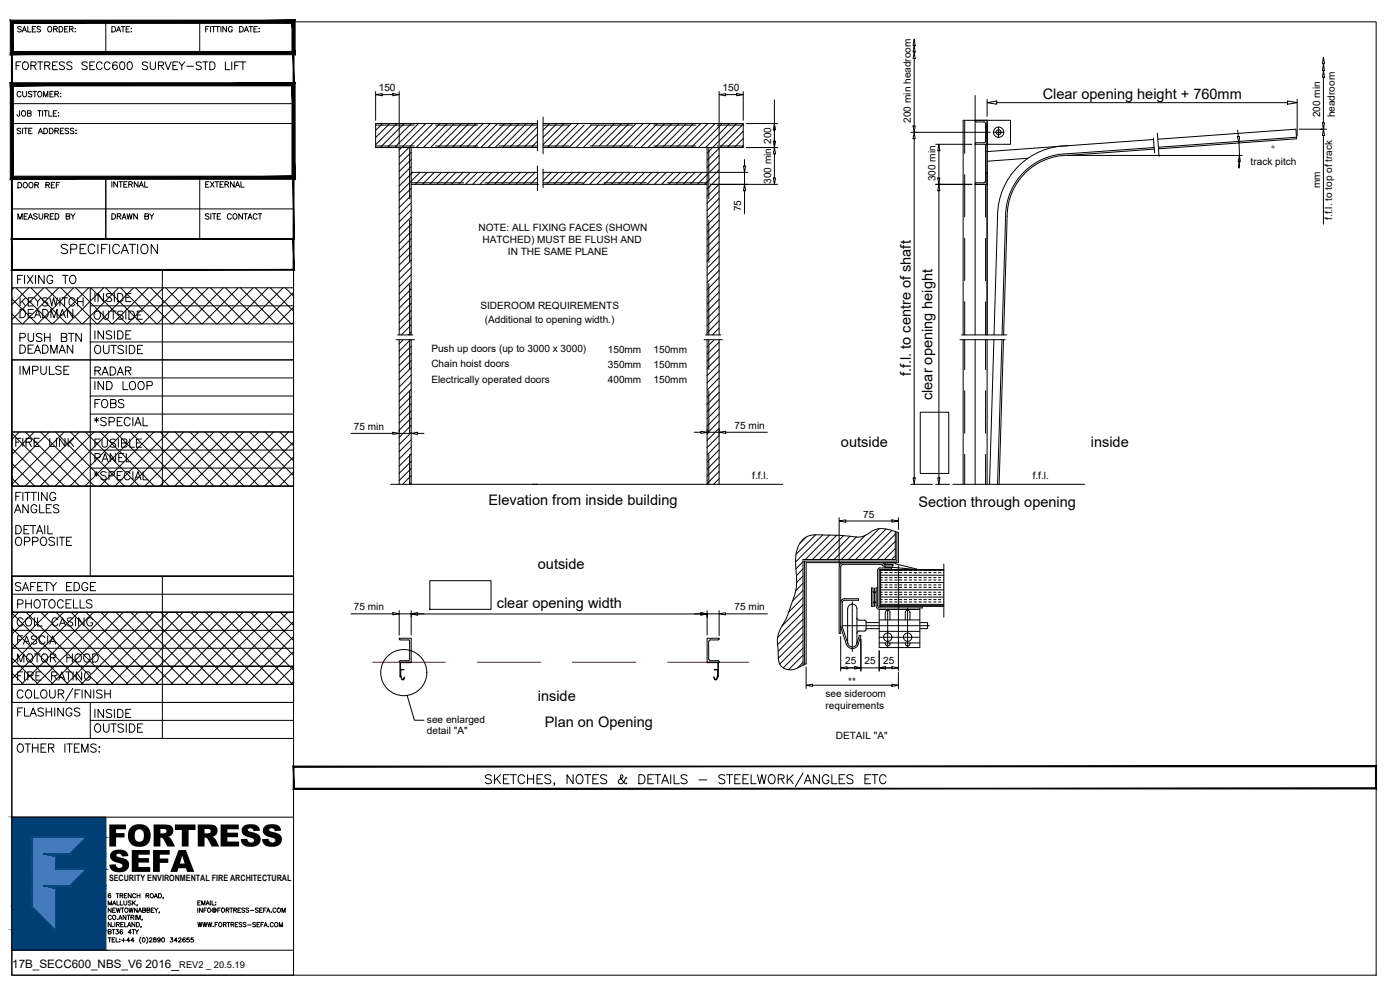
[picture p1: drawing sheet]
<svg xmlns="http://www.w3.org/2000/svg" width="420mm" height="297mm" viewBox="0 0 420 297" stroke-linecap="round" stroke-linejoin="round" font-family="sans-serif">
<!-- layer: 0 -->
<g fill="none" stroke="#000" stroke-width=".3">
<path d="M161.3 37.1h-48.6v7.2h48.6M163 37.1h60.1v7.2h-60.1M292.9 36.6h2.4M293 36.6l-.3-.5h3.5v7.2h-3.5v-.2M295.3 36.6l.5 .4v5.4M296.1 36.1h7.2v7.2h-7.2M299.6 39.7h.2M299.7 38.9v.6M299.7 39.6v.2M299.9 39.7h.6M347.3 40l.6 6.9M119.8 44.3v56.2"/>
<path d="M123.4 44.3v56.2M123.4 55.3h37.9M123.4 51.7h37.9M163 55.3h49.2M163 51.7h49.2M212.2 44.3v56.2M215.8 44.3v56.2M280.8 55.3h10.9M292.9 54.8h2.4M293 42.8l-.3 .3M295.8 52v2.3l-.5 .5M295.8 42.3l-.5 .5h-2.4"/>
<path d="M296.1 51.7h.1v3.6h-3.5l.3-.5M296.1 51.7l-.3 .3M308.5 47.5l-12.2 .9M320.6 46.6a18.3 18.3 0 0 0-18.3 18.3l-1.1 35.6M320.6 46.1a18.8 18.8 0 0 0-18.8 18.8l-1.1 35.6M320.6 43.7a21.2 21.2 0 0 0-21.2 21.2M346.2 41.4l.3 4.4M346.2 41.9l-50.1 3.6M346.4 44.3l-25.9 1.8M346.4 44.7l-25.9 1.9M347.5 41.8l41.4-3 .2 2.8-41.4 3M389.1 41.2l-41.4 3"/>
<path d="M299.4 64.8l-1.1 35.7M119.8 101.9v43.4M123.4 101.9v43.4M212.2 101.9v43.4M215.8 101.9v43.4M288.1 101.9h13.6M288.6 100.5h13.6M289.1 100.5v-64.4h7.1v64.4M289.1 101.9v43.4M296.2 101.9v43.4M298.3 101.9l-1.3 43.3M300.7 101.9l-1.3 43.4"/>
<path d="M301.2 101.9l-1.4 43.4M159.7 145.3h75.2M269.6 159.8v9h-27.7v30.4M286 145.3h39.5M253 169.3h11.6l.5 .5M253 168.9h11.9M253 168.9l-.6 .2-.5 .9-.1 20h.5v-20l.3-.5 .4-.2M261.5 176.4h.5v5.5l-.5 .1zM262 177.4l.5 .5 .4-.5M263.4 176.4h-.5v5.3l.5 .9 .7 .3M264.1 170.9h19.2M264.1 170.8l-.2 .3v10.8h19.4"/>
<path d="M264.3 170.9v11M264.3 171.1h19M264.9 168.9l.4 .3M265.3 169.2l.2 .2M265.5 169.4h2.4l-.1 .4h-2.7M265.6 170.3h3.1l6.3 .6M265.7 169.8v.5M267.5 170.9v-.5h-3.4l-.6 .4-.1 10.9 .2 .5 .5 .2h12.7v-.5M267.9 169.4v.4M268.6 168.9h-2.9v.5M268.6 168.9l.1 .1M268.7 169v.1"/>
<path d="M268.7 169l.1 .1M268.8 169.2l6.3 1.6M274.6 171.9h.1M283.3 169.2v16M120.1 199v4.1v-4.1M120.3 198.7l-.2 .2M120.3 198.8l-.1 .1M122.5 192h-2.4l-.3-.5h3.6v7.3h-3.1M122.5 198.2h-2.4l-.3 .5h3.6M122.5 192l.5 .5-.1 5.3-.4 .4M213.2 198.2h2.3l.3 .5h-3.6M213.2 192h2.3l.3-.5h-3.6v7.3h3.1"/>
<path d="M213.2 192l-.5 .5v5.2l.5 .5M215.4 198.7l.2 .2M215.4 198.8l.1 .1M215.5 199v4.1l.1-4.1M252.3 187.8l1.7 5.6M252.8 180.8v7.2l1.7 5.2M253.4 180.1h4.2v-.5l-4.5 .1-.6 .4-.2 .7M253.5 180.1l-.5 .2-.2 .5M254 193.3a1.84 1.84 0 0 0 1.8 1.3 1.84 1.84 0 0 0 1.8-1.3M254.4 182.7v10.1M254.4 182.6a1.38 1.38 0 0 1 1.4-1.3 1.38 1.38 0 0 1 1.4 1.4v10.1a1.38 1.38 0 0 1-1.4 1.3 1.38 1.38 0 0 1-1.4-1.3M257.1 193.2l.8-2.6 .5 .2-.9 2.6"/>
<path d="M257.2 185.4l.4 .6 1.9 .1 .4 .2v2.6l-.4 .4M257.9 189.3h1.6M257.9 189.3l-.5 .2-.2 .5M259.9 188.6h4M259.9 186.8h4M262 181l.5-.5 .4 .5M263.9 186h12.2M263.9 189.4h12.2M263.9 192.9h12.2M264.3 181.7h19M265.7 183.8v2.2M265.7 192.9v.3"/>
<path d="M265.7 183.8a.7 .7 0 0 1 .7-.7 .7 .7 0 0 1 .7 .7M266.4 189.3v.8M266.4 192.3v.7M267.1 192.9a.7 .7 0 0 1-.6 .9 .7 .7 0 0 1-.8-.7M267.1 183.8v2.2M271.7 192.9a.73 .73 0 0 0 .7 .9 .73 .73 0 0 0 .7-.9M271.7 183.8a.7 .7 0 0 1 .7-.7 .7 .7 0 0 1 .7 .7M271.7 183.8v2.2M273.1 183.8v2.2M276.1 182.4v11.9h-12.2v-11.4h12.2M276.1 186.8h2M278.2 186.8l.2 .2"/>
<path d="M278.4 187l-.1 1.6h-2.2M120.2 202.6l.5 1.4 .5-.1 .2-.7-.4 .6-.4-.1M120.4 201l.8-.1h-.8l-.2 .2M120.4 200.9l-.1 1.7 .3 1.1M214.4 203.7l.4 .3 .4-.3M215.2 201l-.8-.1h.8l.3 .2M215.2 200.9l.2 1.7-.5 1.2h-.3l-.4-.6 .2 .5M215.5 202.6l-.4 1.1"/>
<circle cx="299.7" cy="39.7" r="1.55"/>
<circle cx="299.7" cy="39.7" r=".74"/>
<circle cx="266.4" cy="191.2" r="1.25"/>
<circle cx="272.4" cy="191.2" r="1.25"/>
</g>
<!-- layer: black-lite -->
<g fill="none" stroke="#000" stroke-width=".3">
<path d="M274.4 15.6l.3 2h-.7zM274.4 13.7l.3 1.9h-.7zM274.4 11.7l.3 1.9h-.7zM274.4 17.6v20.2M397.2 19.3l.3 1.9h-.6zM397.2 17.2l.3 1.9h-.6zM112.7 28.4l2-.3v.6zM112.7 27.5v8.6M114.7 28.4h3.2M117.9 28.1l1.9 .3-1.9 .3zM119.8 27.5v15.8M161.3 36.1v9.1"/>
<path d="M163 35.1v11.1M215.8 28.4l2-.3v.6zM215.8 27.5v16M217.8 28.4h3.3M221.1 28.1l2 .3-2 .3zM223.1 27.5v8.6M224 37.1h9.4M232.4 37.1l.3 1.9h-.6zM232.4 30v14.3M273.4 39.7h23.8M274 37.8h.7l-.3 1.9zM274.4 39.7l.3 1.9h-.7z"/>
<path d="M296.2 30.8l2.9-.5v1zM296.2 29.8v5.1M299.1 30.8h87.3M371.4 39.1l.2 1.9M386.4 30.3l2.9 .5-2.9 .5zM389.3 29.8v11M389.9 38.8h8.2M396.9 36.9h.6l-.3 1.9zM397.2 38.8l.3 1.9h-.6zM397.2 21.3l.3 1.9h-.6zM397.2 23.2v13.7M161.3 49.8v7.4"/>
<path d="M163 50.7v5.6M213.2 55.3h20.2M213.2 51.7h11.2M223.4 51.7l-.3-1.9h.7l-.4 1.9v3.6M223.4 55.3l.4 1.9h-.7zM223.4 47.9v1.9M223.4 57.2v7M224 44.3h9.4M232.1 53.4h.6l-.3 1.9zM232.1 42.4h.6l-.3 1.9zM232.4 44.3l.3 1.9h-.6zM232.4 46.2v7.2"/>
<path d="M274.4 41.6v101.8M280.8 55.3h10.9M280.8 43.3h10.9M281.4 53.4h.7l-.3 1.9zM281.8 55.3l.3 1.9h-.7zM281.8 43.3l.3 1.9h-.7zM281.8 45.2v8.2M281.8 57.2v86.2M320.5 46.6h52.3M371.3 41h.7l-.1 1.9zM371.9 42.9l.1 3.7-.4 1.9h.6l-.2-1.9-.2 3.8 .1-1.9M397.2 40.7v26.6"/>
<path d="M118.9 101.9h5.5M119.3 100.5h4.6M211.3 101.9h5.5M211.8 100.5h4.5M105.3 130h12.6M117.9 129.7l1.9 .3-1.9 .3zM119.8 130h3.6l1.9 .3v-.6l-1.9 .3M119.8 129.1v.4M125.3 130h2M208.4 129.7h1.9M212.2 129.7l-1.9 .3v-.6l1.9 .3h3.6M212.2 128.8v1.5"/>
<path d="M215.8 129.7l2-.3v.6zM215.8 128.8v1.5M217.8 129.7h12.5M117.3 145.3h44M251.8 156.3l2-.3v.7zM251.8 155.3v14.1M253.8 156.3h13.9M263.9 158.6l-9.3 9.3M265.9 158.7l-9.1 9.2M267.6 159.2l-8.6 8.7M267.7 156l1.9 .3-1.9 .4zM268.7 159.5v8.4h-27.7v31.7"/>
<path d="M269.2 159.8v8.5h-27.7v31.1M269.6 159.8l-3.6-1.1-2.1-.1-1.6 .4-2.9 1.8-1.4 .3-6.2-.5-7.5-.1-1.3 .2-1.1 .4-1.7 1.6-.8 1.5-.6 2.5v2.2l.3 5.8-.3 2.7-2.6 7.7-2.5 4.7-.4 1.6v1.7l.5 5.6 .3 .7 .7 .8 1.1 .6 1.6 .2 1.7-.5 2.7-1.3M269.6 155.3v3.5M273.4 145.3h6.4M274 143.4h.7l-.3 1.9zM280.8 145.3h4.2M281.4 143.4h.7l-.3 1.9zM241 168.5l-2.1 2.2M241 170.7l-2 2M241 172.8l-1.9 2M241 175l-2.2 2.2M241 177.2l-3.2 3.1"/>
<path d="M241 179.3l-4.3 4.3M241.9 161.1l-1.8 1.9M244.8 160.5l-5.9 5.8M246.9 160.5l-8.1 8.1M249 160.6l-7.3 7.3M251.1 160.6l-7.3 7.3M253.2 160.7l-7.2 7.2M255.1 160.9l-6.9 7M257 161.1l-6.7 6.8M259.7 160.6l-7.2 7.3M264.3 172.6h19M264.3 174.8h19"/>
<path d="M264.3 177h19M264.3 179.1h19M264.3 171.8h.5M264.3 174h.5M264.3 176.2h.5M264.3 178.4h.5M264.3 171.1h.5M264.3 173.3h.5M264.3 175.5h.5M264.3 177.7h.5M264.3 179.9h.5M265.6 171.8h.7"/>
<path d="M265.6 174h.7M265.6 176.2h.7M265.6 178.4h.7M265.6 171.1h.7M265.6 173.3h.7M265.6 175.5h.7M265.6 177.7h.7M265.6 179.9h.7M267 171.8h.8M267 174h.8M267 176.2h.8M267 178.4h.8"/>
<path d="M267 171.1h.8M267 173.3h.8M267 175.5h.8M267 177.7h.8M267 179.9h.8M268.5 171.8h.7M268.5 174h.7M268.5 176.2h.7M268.5 178.4h.7M268.5 171.1h.7M268.5 173.3h.7M268.5 175.5h.7"/>
<path d="M268.5 177.7h.7M268.5 179.9h.7M268.7 160.3l-7.6 7.6M268.7 162.4l-5.4 5.5M268.7 164.6l-3.3 3.3M268.7 166.7l-1.2 1.2M269.6 169.7v31.6M269.9 171.8h.8M269.9 174h.8M269.9 176.2h.8M269.9 178.4h.8M269.9 171.1h.8"/>
<path d="M269.9 173.3h.8M269.9 175.5h.8M269.9 177.7h.8M269.9 179.9h.8M271.4 171.8h.7M271.4 174h.7M271.4 176.2h.7M271.4 178.4h.7M271.4 171.1h.7M271.4 173.3h.7M271.4 175.5h.7M271.4 177.7h.7"/>
<path d="M271.4 179.9h.7M272.9 171.8h.7M272.9 174h.7M272.9 176.2h.7M272.9 178.4h.7M272.9 171.1h.7M272.9 173.3h.7M272.9 175.5h.7M272.9 177.7h.7M272.9 179.9h.7M274.3 171.8h.7M274.3 174h.7"/>
<path d="M274.3 176.2h.7M274.3 178.4h.7M274.3 171.1h.7M274.3 173.3h.7M274.3 175.5h.7M274.3 177.7h.7M274.3 179.9h.7M275.8 171.8h.7M275.8 174h.7M275.8 176.2h.7M275.8 178.4h.7M275.8 171.1h.7"/>
<path d="M275.8 173.3h.7M275.8 175.5h.7M275.8 177.7h.7M275.8 179.9h.7M277.2 171.8h.8M277.2 174h.8M277.2 176.2h.8M277.2 178.4h.8M277.2 171.1h.8M277.2 173.3h.8M277.2 175.5h.8M277.2 177.7h.8"/>
<path d="M277.2 179.9h.8M278.7 171.8h.7M278.7 174h.7M278.7 176.2h.7M278.7 178.4h.7M278.7 171.1h.7M278.7 173.3h.7M278.7 175.5h.7M278.7 177.7h.7M278.7 179.9h.7M280.2 171.8h.7M280.2 174h.7"/>
<path d="M280.2 176.2h.7M280.2 178.4h.7M280.2 171.1h.7M280.2 173.3h.7M280.2 175.5h.7M280.2 177.7h.7M280.2 179.9h.7M281.6 171.8h.8M281.6 174h.8M281.6 176.2h.8M281.6 178.4h.8M281.6 171.1h.8"/>
<path d="M281.6 173.3h.8M281.6 175.5h.8M281.6 177.7h.8M281.6 179.9h.8M283.1 171.8h.2M283.1 174h.2M283.1 176.2h.2M283.1 178.4h.2M283.1 171.1h.2M283.1 173.3h.2M283.1 175.5h.2M283.1 177.7h.2"/>
<path d="M283.1 179.9h.2M105.3 184.2h12.6M117.9 183.8l1.9 .4-1.9 .3zM119.8 184.2h3.6l1.9 .3v-.7l-1.9 .4M119.8 183.2v7.3M123.4 184.2l1.9-.3v.7zM123.4 183.2v7.3M125.3 184.2h85M210.3 183.9l1.9 .3-1.9 .4zM212.2 184.2l-1.9 .3v-.7l1.9 .4h3.6M212.2 183.2v7.3M215.8 184.2l1.9-.4v.7z"/>
<path d="M215.8 183.2v7.5M217.7 184.2h12.6M241 181.5l-6.3 6.3M241 183.6l-7.6 7.6M241 185.8l-7.7 7.6M241 187.9l-7.4 7.5M241 190.1l-7.4 7.4M241 192.3l-7 6.9M241 194.4l-5.9 6M241 196.6l-4.4 4.3M241 198.7l-1.7 1.7M252.3 191v10.3"/>
<path d="M258.4 191.7v9.6M263.9 195.3v6M264.3 181.3h19M264.3 180.6h.5M265.6 180.6h.7M267 180.6h.8M268.5 180.6h.7M269.9 180.6h.8M271.4 180.6h.7M272.9 180.6h.7M274.3 180.6h.7M275.8 180.6h.7"/>
<path d="M277.2 180.6h.8M278.7 180.6h.7M280.2 180.6h.7M281.6 180.6h.8M283.1 180.6h.2M122.2 208.6l2.2 7.5h2.9M241.9 205.6l1.9-.3v.6zM241.9 200.1v6.5M243.8 205.6h23.9M252.3 200.4l2-.3v.6zM254.3 200.4h2.2M256.5 200.1l1.9 .3-1.9 .3z"/>
<path d="M258.4 200.4l-1.9 .3v-.6l1.9 .3h5.5M263.9 200.4l1.9-.3v.6zM265.8 200.4h1.9M267.7 200.1l1.9 .3-1.9 .3zM267.7 205.3l1.9 .3-1.9 .3zM269.6 201.7v4.9"/>
<circle cx="121.2" cy="201.8" r="6.9"/>
</g>
<!-- layer: Hidden -->
<g fill="none" stroke="#000" stroke-width=".3">
<path d="M112.7 37.5h11.6M130.7 37.5h12.7M149.7 37.5h11.6M163 37.5h7.8M177.1 37.5h12.7M196.2 37.5h12.7M215.2 37.5h7.9M289.5 36.1v9.9M112.7 43.8h11.6M122.9 44.3v15.4M123.4 54.8h15.8M130.7 43.8h12.7"/>
<path d="M145.5 54.8h15.8M149.7 43.8h11.6M163 43.8h7.8M163 54.8h11.9M177.1 43.8h12.7M181.3 54.8h12.7M196.2 43.8h12.7M200.3 54.8h11.9M212.7 44.3v15.4M215.2 43.8h7.9M289.5 52.4v12.7M295.8 43.3v8.7"/>
<path d="M295.8 55.3v9.9M122.9 66v12.7M212.7 66v12.7M289.5 71.4v12.7M295.8 71.5v12.7M122.9 85.1v15.4M212.7 85.1v15.4M289.5 90.5v10M295.8 90.6v9.9M122.9 101.9v9M122.9 117.2v12.8M212.7 101.9v9"/>
<path d="M212.7 117.2v12.8M289.5 101.9v9M289.5 117.2v12.8M295.8 101.9v9M295.8 117.2v12.8M122.9 136.3v9M212.7 136.3v9M289.5 136.3v9M295.8 136.3v9"/>
</g>
<path d="M111.8 198.7h8M121.8 198.7h11.9M143.2 198.7h19.1M171.8 198.7h19M200.4 198.7h11.8M215.8 198.7h8.9" fill="none" stroke="#f00" stroke-width=".3"/>
<!-- layer: drg frame -->
<g fill="none" stroke="#000" stroke-width=".3">
<path d="M114.8 37.1l-2.1 2M117 37.1l-4.3 4.2M119.1 37.1l-6.4 6.3M121.3 37.1l-7.2 7.2M123.4 37.1l-7.2 7.2M125.6 37.1l-7.2 7.2M127.8 37.1l-8 7.9M129.9 37.1l-10.1 10M132.1 37.1l-7.2 7.2M134.2 37.1l-7.2 7.2M136.4 37.1l-7.2 7.2M138.6 37.1l-7.2 7.2"/>
<path d="M140.7 37.1l-7.2 7.2M142.9 37.1l-7.3 7.2M145 37.1l-7.2 7.2M147.2 37.1l-7.2 7.2M149.4 37.1l-7.3 7.2M151.5 37.1l-7.2 7.2M153.6 37.1l-7.2 7.2M155.8 37.1l-7.2 7.2M157.9 37.1l-7.2 7.2M160.1 37.1l-7.2 7.2M161.3 38l-6.2 6.3M165 37.1l-2 2"/>
<path d="M167.1 37.1l-4.1 4.1M169.3 37.1l-6.3 6.3M171.4 37.1l-7.1 7.2M173.6 37.1l-7.2 7.2M175.3 37.5l-6.7 6.8M177.5 37.5l-6.8 6.8M179.6 37.5l-6.7 6.8M181.8 37.5l-6.8 6.8M184.4 37.1l-6.7 6.7M186.6 37.1l-6.8 6.7M188.7 37.1l-6.7 6.7M190.9 37.1l-7.2 7.2"/>
<path d="M193 37.1l-7.2 7.2M195.2 37.1l-7.2 7.2M197.4 37.1l-7.2 7.2M199.5 37.1l-7.2 7.2M201.7 37.1l-7.3 7.2M203.8 37.1l-7.2 7.2M206 37.1l-7.2 7.2M208.2 37.1l-7.3 7.2M210.3 37.1l-7.2 7.2M212.5 37.1l-7.3 7.2M214.6 37.1l-7.2 7.2M216.7 37.1l-7.2 7.2"/>
<path d="M218.9 37.1l-7.2 7.2M221.1 37.1l-8.9 8.8M223.1 37.2l-7.1 7.1M223.1 39.4l-4.9 4.9M123.4 45.7l-3.6 3.6M123.4 47.9l-3.6 3.6M123.4 50l-3.6 3.6M123.4 56.5l-3.6 3.6M123.4 58.7l-3.6 3.6M123.9 51.7l-4.1 4.1M126.1 51.7l-6.3 6.2M128.2 51.7l-3.6 3.6"/>
<path d="M130.3 51.7l-3.6 3.6M132.5 51.7l-3.6 3.6M134.7 51.7l-3.6 3.6M136.8 51.7l-3.6 3.6M139 51.7l-3.6 3.6M141.1 51.7l-3.6 3.6M143.3 51.7l-3.6 3.6M145.5 51.7l-3.6 3.6M147.6 51.7l-3.6 3.6M149.8 51.7l-3.6 3.6M151.9 51.7l-3.6 3.6M154.1 51.7l-3.6 3.6"/>
<path d="M156.3 51.7l-3.6 3.6M158.4 51.7l-3.6 3.6M160.6 51.7l-3.6 3.6M161.3 53.2l-2.2 2.1M161.3 55.3h.1M161.3 40.2l-4.1 4.1M161.3 42.4l-1.9 1.9M163.3 51.7l-.3 .3M165.4 51.7l-2.4 2.5M167.6 51.7l-3.6 3.6M169.8 51.7l-3.6 3.6M171.9 51.7l-3.6 3.6"/>
<path d="M174.1 51.7l-3.6 3.6M176.2 51.7l-3.6 3.6M178.4 51.7l-3.6 3.6M180.6 51.7l-3.6 3.6M182.7 51.7l-3.6 3.6M184.9 51.7l-3.7 3.6M187 51.7l-3.6 3.6M189.2 51.7l-3.7 3.6M191.3 51.7l-3.6 3.6M193.5 51.7l-3.6 3.6M195.6 51.7l-3.6 3.6M197.8 51.7l-3.6 3.6"/>
<path d="M199.9 51.7l-3.6 3.6M202.1 51.7l-3.6 3.6M204.3 51.7l-3.6 3.6M206.4 51.7l-3.6 3.6M208.6 51.7l-3.6 3.6M210.7 51.7l-3.6 3.6M215.8 48.8l-6.5 6.5M215.8 51l-4.3 4.3M215.8 44.5l-3.6 3.6M215.8 46.6l-3.6 3.6M215.8 53.1l-3.6 3.6M215.8 55.3l-3.6 3.6"/>
<path d="M215.8 57.4l-3.6 3.6M215.8 59.5l-3.6 3.7M223.1 43.7l-.6 .6M223.1 41.6l-2.8 2.7M123.4 60.8l-3.6 3.6M123.4 63l-3.6 3.6M123.4 65.1l-3.6 3.6M123.4 67.3l-3.6 3.6M123.4 69.5l-3.6 3.6M123.4 71.6l-3.6 3.6M123.4 73.8l-3.6 3.6M123.4 75.9l-3.6 3.6"/>
<path d="M123.4 78.1l-3.6 3.6M215.8 61.7l-3.6 3.6M215.8 63.9l-3.6 3.6M215.8 66l-3.6 3.6M215.8 68.2l-3.6 3.6M215.8 70.3l-3.6 3.6M215.8 72.5l-3.6 3.6M215.8 74.7l-3.6 3.6M215.8 76.8l-3.6 3.6M215.8 79l-3.6 3.6M123.4 80.2l-3.6 3.6M123.4 82.4l-3.6 3.6"/>
<path d="M123.4 84.5l-3.6 3.7M123.4 86.7l-3.6 3.6M123.4 88.8l-3.6 3.6M123.4 91l-3.6 3.6M123.4 93.2l-3.6 3.6M123.4 95.3l-3.6 3.6M123.4 97.5l-3 3M123.4 99.6l-.8 .9M215.8 81.1l-3.6 3.6M215.8 83.3l-3.6 3.6M215.8 85.5l-3.6 3.6M215.8 87.6l-3.6 3.6"/>
<path d="M215.8 89.8l-3.6 3.6M215.8 91.9l-3.6 3.6M215.8 94.1l-3.6 3.6M215.8 96.3l-3.6 3.6M215.8 98.4l-2 2.1M121 101.9l-1.2 1.3M123.2 101.9l-3.4 3.4M123.4 103.9l-3.6 3.6M123.4 106l-3.6 3.6M123.4 108.2l-3.6 3.6M123.4 110.3l-3.6 3.6M123.4 112.5l-3.6 3.6"/>
<path d="M123.4 114.7l-3.6 3.6M123.4 116.8l-3.6 3.6M123.4 119l-3.6 3.6M214.4 101.9l-2.2 2.2M215.8 102.6l-3.6 3.6M215.8 104.8l-3.6 3.6M215.8 107l-3.6 3.6M215.8 109.1l-3.6 3.6M215.8 111.3l-3.6 3.6M215.8 113.4l-3.6 3.6M215.8 115.6l-3.6 3.6M215.8 117.7l-3.6 3.7"/>
<path d="M215.8 119.9l-3.6 3.6M123.4 121.1l-3.6 3.6M123.4 123.3l-3.6 3.6M123.4 125.5l-3.6 3.6M123.4 127.6l-3.6 3.6M123.4 129.8l-3.6 3.6M123.4 131.9l-3.6 3.6M123.4 134.1l-3.6 3.6M123.4 136.3l-3.6 3.6M123.4 138.4l-3.6 3.6M215.8 122l-3.6 3.6M215.8 124.2l-3.6 3.6"/>
<path d="M215.8 126.4l-3.6 3.5M215.8 128.5l-3.6 3.6M215.8 130.7l-3.6 3.6M215.8 132.8l-3.6 3.6M215.8 135l-3.6 3.6M215.8 137.1l-3.6 3.6M215.8 139.3l-3.6 3.6M123.4 140.5l-3.6 3.7M123.4 142.7l-2.6 2.6M123.4 144.9l-.4 .4M215.8 141.5l-3.6 3.6M215.8 143.6l-1.6 1.7"/>
</g>
<!-- layer: CENTER -->
<path d="M292.7 28.6v71.9M298.1 39.7h3.1M299.7 38.2v3.1M292.7 101.9v43.4M262.5 176.5v5.5M253 187.7h26M255.8 180.5v14.9M263.9 191.2h12.2M266.4 182.9v11.4M272.4 182.4v11.9" fill="none" stroke="#000" stroke-width=".3"/>
<!-- layer: FRAME -->
<path d="M276.2 123.7h8.5v18.4h-8.5zM129 174.2h18.4v8.6h-18.4z" fill="none" stroke="#000" stroke-width=".3"/>
<!-- layer: Titleblock -->
<g fill="#000" stroke="#000" stroke-width=".3">
<path d="M3.1 6l.9 1 84.6-1zM4 7l84.6-1-1 1zM88.6 6l-1 1 1 9.4zM87.6 7l1 9.4-1-1zM3.1 16.4h85.5l-1-1zM4 15.4h83.6l-84.5 1zM3.1 6v10.4l.9-1zM3.1 6l.9 1v8.4z"/>
<path d="M3.4 15.8l.3 .2 84.5-.2zM3.7 16l84.5-.2-.2 .2zM88 16l.2 9.4v-9.6zM88 16l.2 9.4-.2-.2zM3.4 25.4h84.8l-.2-.2zM3.4 25.4l.3-.2h84.3zM3.4 15.8v9.6l.3-.2zM3.4 15.8l.3 .2v9.2z"/>
<path d="M3.1 24.8l.9 1 84.6-1zM4 25.8l84.6-1-1 1zM88.6 24.8l-1 1 1 28zM87.6 25.8l1 28-1-.9zM3.1 53.8h85.5l-1-.9zM4 52.9h83.6l-84.5 .9zM3.1 24.8v29l.9-.9zM3.1 24.8l.9 1v27.1z"/>
<path d="M3.4 53.2l.3 .2 84.5-.2zM3.7 53.4l84.5-.2-.2 .2zM88 53.4l.2 18.4v-18.6zM88 53.4l.2 18.4-.2-.2zM3.4 71.8h84.8l-.2-.2zM3.7 71.6h84.3l-84.6 .2zM3.4 53.2v18.6l.3-.2zM3.4 53.2l.3 .2v18.2z"/>
<path d="M3.4 71.6l.3 .2 84.5-.2zM3.7 71.8l84.5-.2-.2 .2zM88.2 71.6l-.2 .2 .2 9.3zM88 71.8l.2 9.3-.2-.3zM3.4 81.1h84.8l-.2-.3zM3.4 81.1l.3-.3h84.3zM3.4 71.6v9.5l.3-.3zM3.4 71.6l.3 .2v9z"/>
<path d="M88 229.9l.2 .2 324.9-.2zM88.2 230.1l324.9-.2-.2 .2zM413.1 229.9l-.2 .2 .2 6.6zM412.9 230.1l.2 6.6-.2-.2zM88 236.7h325.1l-.2-.2zM88 236.7l.2-.2h324.7zM88 229.9v6.8l.2-.2zM88 229.9l.2 .2v6.4z"/>
</g>
<g fill="none" stroke="#000" stroke-width=".3">
<path d="M3.6 6.5h409.4v286.1h-409.4zM3.6 15.9h70.4M6.4 8.2l-.4-.3-.7 .3 .2 .4 .9 .5-.4 .5-.7-.3M6.7 9.6l.6-1.7 .7 1.7M6.9 9h.8M8.3 7.9v1.7h1M9.7 8.7h.6M10.7 7.9h-1v1.7h1M12.2 8.2l-.4-.3-.7 .3 .2 .4 .9 .5-.4 .5-.7-.3M14.4 8.2a.67 .67 0 0 1 .9-.1 .67 .67 0 0 1 .2 .9 .62 .62 0 0 1-.6 .6 .62 .62 0 0 1-.6-.6zM16.1 8.7h.9l.2-.5-.4-.3h-.7v1.7M16.6 8.7l.6 .9"/>
<path d="M17.7 7.9h.6a.88 .88 0 0 1 .6 .9 .88 .88 0 0 1-.6 .8h-.6zM19.4 8.7h.6M20.4 7.9h-1v1.7h1M20.9 8.7h.9l.2-.5-.4-.3h-.7v1.7M21.4 8.7l.6 .9M22.6 8.5v.2zM22.6 9.4v.2zM31.7 6.5v9.4M33.6 7.9h.5a.88 .88 0 0 1 .6 .9 .88 .88 0 0 1-.6 .8h-.5zM35 9.6l.6-1.7 .6 1.7M35.2 9h.8M36.4 7.9h1.1"/>
<path d="M36.9 7.9v1.7M37.8 8.7h.7M38.9 7.9h-1.1v1.7h1.1M39.4 8.5v.2zM39.4 9.4v.2zM59.9 6.5v9.4M61.7 8.7h.7M62.7 7.9h-1v1.7M63.2 7.9v1.7M63.5 7.9h1.1M64.1 7.9v1.7M64.8 7.9h1.1"/>
<path d="M65.3 7.9v1.7M66.3 7.9v1.7M68 7.9v1.7l-1.1-1.7v1.7M69.7 8.3a.61 .61 0 0 0-.7-.4 .61 .61 0 0 0-.5 .7 .67 .67 0 0 0 .3 .9 .67 .67 0 0 0 .9-.3v-.2h-.4M71.9 7.9h.6a.88 .88 0 0 1 .5 .9 .88 .88 0 0 1-.5 .8h-.6zM73.3 9.6l.7-1.7 .6 1.7M73.6 9h.7M74.7 7.9h1.1M75.3 7.9v1.7M76.2 8.7h.6M77.2 7.9h-1v1.7h1M77.8 8.5v.2z"/>
<path d="M77.8 9.4v.2zM88.1 6.5v286.1h-84.5v-211.6h84.5M3.6 25.3h84.5M3.6 31.1h84.5M3.6 37.1h84.5M5.9 33.2l-.1 1.6h-.5l-.2-.5M6.2 38.7l-.4-.2-.7 .2 .2 .4 .8 .4 .1 .4-.4 .2-.7-.2M6.3 27.8a.61 .61 0 0 0-.7-.4 .61 .61 0 0 0-.5 .7 .67 .67 0 0 0 .3 .9 .67 .67 0 0 0 .9-.3M6.6 33.5a.71 .71 0 0 1 .9 .1 .71 .71 0 0 1 0 .9 .71 .71 0 0 1-.9 .1l-.2-.4zM6.8 38.5v1.6M6.8 27.4v1.2l.5 .5 .6-.3v-1.4M7.2 38.5h1.1"/>
<path d="M7.7 38.5v1.6M8.3 34l.9-.1 .2-.4-.5-.3h-.6v1.7l1-.2 .1-.4-.5-.3M8.6 39.3h.7M9.6 27.7l-.4-.3-.7 .3 .1 .4 .8 .2v.7l-.5 .1-.4-.3M9.7 38.5h-1.1v1.6h1.1M9.9 27.4h1.1M10.5 27.4v1.7M11.3 33.2h1.1M11.6 27.5a.76 .76 0 0 1 1 .7 .76 .76 0 0 1-1 .8l-.3-.6zM11.8 39.6h.7M11.9 33.2v1.7M12.8 33.2v1.7"/>
<path d="M13.1 29.1v-1.7l.6 1.7 .7-1.7v1.7M13.2 38.5h.5a.88 .88 0 0 1 .6 .8 .88 .88 0 0 1-.6 .8h-.5zM13.2 33.2h1.1M13.7 33.2v1.7M14.6 33.2v1.7h1M14.8 38.5h.6a.88 .88 0 0 1 .5 .8 .88 .88 0 0 1-.5 .8h-.6zM15 28.2h.6M16 27.4h-1v1.7h1M16 34h.6M16.5 28.2l.9-.1 .1-.5-1-.2v1.7M16.5 39.3l.9-.1 .2-.4-.4-.3h-.7v1.6M17 33.2h-1v1.7h1"/>
<path d="M17 28.2l.6 .9M17 39.3l.6 .8M17.5 33.9h.2zM17.5 34.8h.2zM18.2 28h.1M18.2 28.9h.1M18.1 39.3h.7M19.1 38.5h-1v1.6h1M20.6 38.7l-.4-.2-.7 .2 .2 .4 .9 .6-.4 .4-.7-.2M22.2 38.7l-.4-.2-.7 .2 .2 .4 .9 .6-.4 .4-.7-.2M22.7 39.1h.2zM22.8 39.9v.2z"/>
<path d="M3.6 53.3h84.5M11.5 40.1l.6-1.6 .7 1.6M31.7 53.3v18.4M33.6 54.5v1.7M35.3 54.5v1.7l-1.1-1.7v1.7M35.7 54.5h1M36.2 54.5v1.7M37.2 55.3h.6M38.2 54.5h-1v1.7h1M38.7 55.3l.9-.1 .1-.5-1-.2v1.7M39.2 55.3l.6 .9M41.4 54.5v1.7l-1.1-1.7v1.7"/>
<path d="M41.8 56.2l.6-1.7 .6 1.7M42 55.6h.8M43.4 54.5v1.7h1M59.9 53.3v18.4M61.7 55.3h.7M62.7 54.5h-1v1.7h1M63.2 54.5l1.1 1.7M64.3 54.5l-1.1 1.7M64.6 54.5h1.1M65.1 54.5v1.7M66 55.3h.7M67.1 54.5h-1.1v1.7h1.1"/>
<path d="M67.5 55.3l1-.1v-.5l-1-.2v1.7M68.1 55.3l.5 .9M70.3 54.5v1.7l-1.1-1.7v1.7M70.7 56.2l.6-1.7 .6 1.7M70.9 55.6h.8M72.3 54.5v1.7h.9M3.6 62.7h84.5M3.6 71.7h77.3M5.4 65.8v-1.7l.6 1.7 .6-1.7v1.7M7.2 64.9h.7M8.3 64.1h-1.1v1.7h1.1M8.5 65.8l.6-1.7 .7 1.7"/>
<path d="M8.7 65.2h.8M11.2 64.3l-.4-.2-.7 .2 .1 .5 1 .5-.4 .5-.7-.3M11.7 64.1v1.2l.5 .5 .4-.1 .2-.4v-1.2M13.4 64.9l1-.1 .1-.4-.4-.3h-.7v1.7M14 64.9l.5 .9M15.1 64.9h.6M16.1 64.1h-1v1.7h1M16.6 64.1h.5a.88 .88 0 0 1 .6 .8 .88 .88 0 0 1-.6 .9h-.5zM19.9 64.9l.9-.1 .2-.4-.4-.3h-.7v1.7l1-.2 .1-.4-.4-.3M21.3 64.1l.6 .8v.9M22.5 64.1l-.6 .8M62.7 64.3l-.3-.2-.8 .2 .2 .5 .9 .3-.1 .6-.5 .1-.5-.3"/>
<path d="M63.3 64.1v1.7M63.7 64.1h1.1M64.3 64.1v1.7M65.2 64.9h.6M66.2 64.1h-1v1.7h1M69.4 64.5a.61 .61 0 0 0-.7-.4 .61 .61 0 0 0-.5 .7 .67 .67 0 0 0 .2 .8 .67 .67 0 0 0 .9-.1l.1-.2M70 64.3a.72 .72 0 0 1 1 0 .72 .72 0 0 1 0 1 .58 .58 0 0 1-.6 .5 .58 .58 0 0 1-.5-.7zM72.8 64.1v1.7l-1.1-1.7v1.7M73.2 64.1h1.1M73.7 64.1v1.7M74.4 65.8l.7-1.7 .5 1.7M74.6 65.2h.8"/>
<path d="M77.2 64.5a.61 .61 0 0 0-.7-.4 .61 .61 0 0 0-.5 .7 .67 .67 0 0 0 .2 .8 .67 .67 0 0 0 .9-.1l.1-.2M77.5 64.1h1.1M78 64.1v1.7M3.6 86.3h84.5M3.6 97.2h84.5M27.1 91.8h61M27.1 86.3v86.6M48.7 81v64.9M3.6 108h84.5M27.1 102.6h61M27.1 113.4h61M27.1 118.8h61"/>
<path d="M3.6 129.6h84.5M27.1 135h61M27.1 124.2h61M3.6 145.9h84.5M4.7 157.7h.8a1.33 1.33 0 0 1 .9 1.2 1.33 1.33 0 0 1-.9 1.3h-.8zM6.3 147.7h-1.6v2.5M6.9 147.7v2.5M7.4 147.7h1.7M8.3 147.7v2.5M8.7 157.7h-1.5v2.5M9.1 157.7h1.6M9.3 147.7h1.7"/>
<path d="M9.9 157.7v2.5M10.1 147.7v2.5M11.6 147.7v2.5M13.4 157.7v2.5M14.1 147.7v2.5l-1.6-2.5v2.5M14.4 157.7v2.5h1.3M16.7 148.3a.91 .91 0 0 0-1-.6 .91 .91 0 0 0-.8 1v.6a.89 .89 0 0 0 .9 .9 .89 .89 0 0 0 .9-.9h-.6M27.1 140.4h61M3.6 178.3h84.5M3.6 172.9h84.5M11 160.2l.9-2.5 .9 2.5M48.7 172.9v48.7"/>
<path d="M3.6 183.7h84.5M3.6 189.1h84.5M3.6 194.5h84.5M3.6 199.9h84.5M3.6 205.3h84.5M3.6 210.8h84.5M6.9 207.6a.89 .89 0 0 0-1-.6 .89 .89 0 0 0-.7 .9v.6a.89 .89 0 0 0 .7 1 .89 .89 0 0 0 1-.6M7.9 207.3a.89 .89 0 0 1 1-.3 .89 .89 0 0 1 .6 .9v.6a.93 .93 0 0 1-.9 1 .93 .93 0 0 1-1-1zM10.3 207v2.5h1.4M12.4 207.3a.92 .92 0 0 1 1.1-.3 .92 .92 0 0 1 .6 .9v.6a.95 .95 0 0 1-1 1 .95 .95 0 0 1-.9-1zM14.9 207v1.8a.84 .84 0 0 0 .8 .7 .84 .84 0 0 0 .9-.7v-1.8M17.5 208.2l1.4-.1 .2-.6-.6-.5h-1v2.5"/>
<path d="M18.3 208.2l.8 1.3M21.8 206.5l-2.1 3.8M22.5 208.2h1M24 207h-1.5v2.5M24.6 207v2.5M27.1 210.8v10.8M27.1 216.1h61M27.2 207v2.5l-1.6-2.5v2.5M28.2 207v2.5M30.6 207.3a.94 .94 0 0 0-1.6 .3l.2 .3 1.2 .5 .2 .7a1.12 1.12 0 0 1-1.6 0M31.5 208.2h1.6M31.5 207v2.5"/>
<path d="M33.1 207v2.5M3.6 221.6h84.5M147.5 232.8a1.04 1.04 0 0 0-1.8 .3l.2 .4 1.3 .5 .3 .8a1.21 1.21 0 0 1-1.8 0M148.4 232.4v2.7M149.1 233.6l1.1 1.5M150.2 232.4l-1.8 1.9M151.1 233.7h1M152.8 232.4h-1.7v2.7h1.7M153.2 232.4h1.8M154.1 232.4v2.7M157.4 233.1a1 1 0 0 0-1.1-.7 1 1 0 0 0-.8 1.1v.6a1 1 0 0 0 .8 1.1 1 1 0 0 0 1.1-.7M158.3 233.7h1.8"/>
<path d="M158.3 232.4v2.7M160.1 232.4v2.7M161.2 233.7h1M162.9 232.4h-1.7v2.7h1.7M165.3 232.8a1.03 1.03 0 0 0-1.8 .3l.2 .4 1.3 .5 .3 .8a1.23 1.23 0 0 1-1.8 0M166.5 235h-.3h.3l-.3 .7M172 232.4v2.7l-1.8-2.7v2.7M173.1 232.8a1.01 1.01 0 0 1 1.2-.3 1.01 1.01 0 0 1 .7 1v.6a1.04 1.04 0 0 1-1.1 1.1 1.04 1.04 0 0 1-1-1.1zM175.5 232.4h1.8M176.4 232.4v2.7M177.9 233.7h1.1M179.6 232.4h-1.7v2.7h1.7"/>
<path d="M182.1 232.8a1.03 1.03 0 0 0-1.8 .3l.2 .4 1.3 .5 .3 .8a1.23 1.23 0 0 1-1.8 0M188.1 233.6l-.2-.3-.3 .4a1.32 1.32 0 0 1-1.8 1.3l-.3-.4 .2-.5 1.1-.8a.54 .54 0 0 0-.2-.9l-.3 .2a1 1 0 0 0 .3 1.2l.9 1.2 .5 .1 .1-.2M191.7 232.4h1a1.45 1.45 0 0 1 .9 1.4 1.45 1.45 0 0 1-.9 1.3h-1zM194.4 233.7h1.1M196.1 232.4h-1.7v2.7h1.7M196.5 232.4h1.8M197.4 232.4v2.7M198.6 235.1l1-2.7 1.1 2.7M199 234.3h1.2M201.3 232.4v2.7M202.3 232.4v2.7h1.6M206.2 232.8a1.03 1.03 0 0 0-1.8 .3l.2 .4 1.3 .5 .3 .8a1.23 1.23 0 0 1-1.8 0"/>
<path d="M209.8 234h2.3M217.6 232.8a1.03 1.03 0 0 0-1.9 .3l.3 .4 1.3 .5 .3 .8a1.23 1.23 0 0 1-1.9 0M218.1 232.4h1.8M218.9 232.4v2.7M220.5 233.7h1M222.2 232.4h-1.7v2.7h1.7M223 233.7h1M224.6 232.4h-1.6v2.7h1.6M225.4 232.4v2.7h1.5M227.3 232.4l.7 2.7 .6-2.7 .7 2.7 .6-2.7M230.8 232.8a.98 .98 0 0 1 1.2-.3 .98 .98 0 0 1 .6 1v.6a1.04 1.04 0 0 1-1 1.1 1.04 1.04 0 0 1-1.1-1.1zM233.6 233.7l1.5-.1 .2-.4-.1-.5-.5-.3h-1.1v2.7"/>
<path d="M234.4 233.7l.9 1.4M236.3 232.4v2.7M236.9 233.6l1.1 1.5M238 232.4l-1.7 1.9M241 231.9l-2.3 4.1M241.4 235.1l1-2.7 1.1 2.7M241.8 234.3h1.3M245.9 232.4v2.7l-1.8-2.7v2.7M248.8 233.1a1.01 1.01 0 0 0-1.2-.7 1.01 1.01 0 0 0-.8 1.1v.6a.98 .98 0 0 0 1 1.1 .98 .98 0 0 0 1-1.1h-.7M249.6 232.4v2.7h1.6M251.8 233.7h1.1M253.5 232.4h-1.7v2.7h1.7"/>
<path d="M256 232.8a1.03 1.03 0 0 0-1.8 .3l.2 .4 1.3 .5 .3 .8a1.21 1.21 0 0 1-1.8 0M259.6 233.7h1M261.3 232.4h-1.7v2.7h1.7M261.7 232.4h1.8M262.6 232.4v2.7M265.9 233.1a.98 .98 0 0 0-1.1-.7 .98 .98 0 0 0-.8 1.1v.6a.98 .98 0 0 0 .8 1.1 .98 .98 0 0 0 1.1-.7M3.6 245.2h84.5M3.6 285.1h84.5"/>
</g>
<g fill="#003f75" stroke="#003f75" stroke-width=".3">
<path d="M3.6 245.2l28.1 6v-6zM3.6 245.2l28.1 6h-28.1z"/>
<path d="M25.7 251.2l6 5v-5zM25.7 251.2l6 5h-10.9z"/>
<path d="M12.9 256.2l18.8 .9v-.9zM12.9 256.2l18.8 .9h-15.1z"/>
<path d="M16.6 257.1l15.1 3.7v-3.7zM16.6 257.1l15.1 3.7h-15.1z"/>
<path d="M25.7 260.8l6 5v-5zM25.7 260.8l6 5h-10.9z"/>
<path d="M12.9 265.8l18.8 .8v-.8zM12.9 265.8l18.8 .8h-15.1z"/>
<path d="M16.6 266.6l15.1 5.4v-5.4zM16.6 266.6l15.1 5.4h-15.1z"/>
<path d="M3.6 251.2l6 20.8v-20.8zM3.6 251.2l6 20.8h-6z"/>
<path d="M16.6 272l15.1 7v-7zM16.6 272l15.1 7h-15.1z"/>
<path d="M3.6 272l13 7-7-7zM3.6 272l13 7h-13z"/>
<path d="M3.6 279l28.1 6.1v-6.1zM3.6 279l28.1 6.1h-28.1z"/>
</g>
<g fill="#447bbc" stroke="#447bbc" stroke-width=".3">
<path d="M9.6 266.6h7v5.4z"/>
<path d="M9.6 251.2l11.2 5 4.9-5zM9.6 251.2l11.2 5h-11.2z"/>
<path d="M9.6 256.2l7 .9-3.7-.9zM9.6 256.2l7 .9h-7z"/>
<path d="M9.6 257.1l7 3.7v-3.7zM9.6 257.1l7 3.7h-7z"/>
<path d="M9.6 260.8l11.2 5 4.9-5zM9.6 260.8l11.2 5h-11.2z"/>
<path d="M9.6 265.8l7 .8-3.7-.8zM9.6 265.8l7 .8h-7z"/>
<path d="M9.6 266.6v5.4h7zM9.6 272h7v7z"/>
</g>
<path d="M3.6 245.2h28.1v39.9h-28.1zM9.6 251.2h16.1l-4.9 5h-7.9l3.7 .9v3.7h9.1l-4.9 5h-7.9l3.7 .8v12.4l-7-7z" fill="none" stroke="#003f75" stroke-width=".3"/>
<path d="M79.4 248l1.6-.7h1.5l1 .4 .6 .7 .3 .8-1.9 .2a.87 .87 0 0 0-.8-.9 .87 .87 0 0 0-.9 .6l.3 .3 2.2 .6 .7 .4 .5 .9 .1 .9-.4 .9-.7 .6-1.2 .4h-1.3l-1-.2-.7-.5-.6-1.4v-.2l1.9-.1a1.02 1.02 0 0 0 .9 1.1 1.02 1.02 0 0 0 1.1-.9l-.5-.4-2-.6-.9-.6-.3-1.2z" fill="#000"/>
<!-- layer: TEXT -->
<g fill="none" stroke="#000" stroke-width=".3">
<path d="M32.5 271.6v-1.3l.5 1.3 .5-1.3v1.3M32.5 279.6l.7-.1 .2-.3-.4-.3h-.5v1.3h.7l.2-.4-.4-.2M33.2 268.3l-.1-.1a.6 .6 0 0 0-.6 .5 .6 .6 0 0 0 .6 .7 .41 .41 0 0 0 0-.7 .41 .41 0 0 0-.6 .3M33.4 272.4v1.4l-.9-1.4v1.4M33.4 276.8v1.3l-.9-1.3v1.3M33.4 274.9a.53 .53 0 0 0-.7-.2 .53 .53 0 0 0-.2 .7 .48 .48 0 0 0 .4 .5 .48 .48 0 0 0 .5-.3M33.6 278.9h.9M33.8 271.6l.5-1.3 .5 1.3M33.9 277.9h.1M33.8 273.1h.5M33.9 274.8a.58 .58 0 0 1 .9 .4 .58 .58 0 0 1-.8 .6l-.2-.4zM34 271.1h.6"/>
<path d="M34 278.9v1.3M34.5 276.8v1.3M34.6 272.4h-.8v1.4h.8M34.8 278.9h.7l-.4 .5a.43 .43 0 0 1 .5 .4 .43 .43 0 0 1-.4 .5 .43 .43 0 0 1-.5-.3M34.8 268.1h.9M34.9 272.4l.3 1.4 .3-1.4 .3 1.4 .3-1.4M35 277.4l.8-.1v-.4l-.8-.1v1.3M35.1 270.3v1.3h.7M35.3 275.8h.1M35.3 268.1v1.3M35.4 277.4l.4 .7M35.6 275.9l.5-1.3 .5 1.3"/>
<path d="M35.8 275.5h.6M36 268.7h.7l.1-.5-.8-.1v1.3M36.1 270.3v1.3h.8M36.2 277.4h.5M36.3 272.4h.9M36.4 268.7l.5 .7M36.7 279.1v-.1a.6 .6 0 0 0-.7 .6 .6 .6 0 0 0 .6 .6 .39 .39 0 0 0 0-.7 .39 .39 0 0 0-.6 .3M36.7 272.4v1.4M37 276.8h-.8v1.3h.8M37.2 270.3v.9l.3 .4 .6-.4v-.9M37.3 268.7h.5M37.4 276.8v1.3h.8"/>
<path d="M37.5 272.6a.57 .57 0 0 1 1 .5 .57 .57 0 0 1-1 .4zM37.8 274.6v1.3l-.8-1.3v1.3M38.1 268.1h-.8v1.3h.8M38.1 274.6h.9M38.3 278.1l.5-1.3 .5 1.3M38.5 277.7h.6M38.6 274.6v1.3M38.7 272.4l.3 1.4 .4-1.4 .3 1.4 .3-1.4M39.3 275.2h.7l.2-.3-.4-.3h-.5v1.3M39.4 268.1v1.3l-.9-1.3v1.3M39.4 270.5l-.4-.2-.5 .2 .9 .7-.4 .4-.5-.2M39.4 279.8h-.9l.6-.9v1.3"/>
<path d="M39.6 278.9h.9M39.7 275.2l.5 .7M39.8 270.3v1.3M40 278.9v1.3M40.1 270.8l.5 .8M40.5 276.8v1.3l-.9-1.3v1.3M40.6 278.9l.5 .7v.6M40.6 274.6v1.3M40.6 270.3l-.8 .8M40.7 268.4a.48 .48 0 0 0-.5-.3 .48 .48 0 0 0-.4 .5v.3a.48 .48 0 0 0 .4 .5 .48 .48 0 0 0 .5-.3M41 276.8h.4a.71 .71 0 0 1 .4 .6 .71 .71 0 0 1-.4 .7h-.4zM41.1 275.9v-1.3l.5 1.3 .5-1.3v1.3"/>
<path d="M41.1 268.7h.9M41.1 268.1v1.3M41.2 271.5l-.1 .3M41.2 272.4v1.4l-.9-1.4v1.4M41.5 273.8l.5-1.4 .5 1.4M41.6 278.9l-.5 .7M41.7 273.3h.6M42 268.1v1.3M42.4 278l-.2 .3M42.7 275.8l-.1 .4M42.8 273.1h.6l.3-.4-.1-.2-.8-.1v1.4l.8-.2 .1-.3-.3-.2M43.8 268.7h.7l.1-.5-.8-.1v1.3"/>
<path d="M44.1 273.1l.8-.1 .1-.3-.1-.2-.8-.1v1.4l.8-.2 .1-.3-.3-.2M44.2 268.7l.5 .7M45.4 273.1h.5M46.2 272.4h-.8v1.4h.8M46.3 269.4l.5-1.3 .5 1.3M46.4 272.4l.5 .7v.7M46.5 269h.6M47.4 272.4l-.5 .7M47.6 268.1h.4a.66 .66 0 0 1 .5 .7 .66 .66 0 0 1-.5 .6h-.4zM47.8 273.7l-.1 .3M49 269.4l-.1 .2M59.4 276.8l.3 1.3 .3-1.3 .3 1.3 .3-1.3"/>
<path d="M59.4 270.9h.5M59.4 272.4v1.4M60.2 270.3h-.8v1.3h.8M60.5 271.6v-1.3l.5 1.3 .5-1.3v1.3M60.7 272.4v1.4l-.8-1.4v1.4M60.8 276.8l.4 1.3 .3-1.3 .3 1.3 .3-1.3M61.2 273.1h.5M61.8 271.6l.5-1.3 .5 1.3M62 272.4h-.8v1.4M62 271.1h.7M62.3 276.8l.4 1.3 .2-1.3 .3 1.3 .4-1.3M62.4 272.6a.58 .58 0 0 1 .9 .4 .58 .58 0 0 1-.8 .7l-.2-.5z"/>
<path d="M63.1 270.3v1.3M63.6 270.3v1.3h.8M64 277.9h.1M64.6 273l-.1-.2a.35 .35 0 0 0-.5 .1 .35 .35 0 0 0 .2 .5l.4-.2M64.6 272.7v.7a.57 .57 0 0 0 0-1 .57 .57 0 0 0-.9 .4 .63 .63 0 0 0 .2 .8 .63 .63 0 0 0 .8-.1M64.6 277.4h.5M64.7 270.7h.1M64.7 271.5h.1M65.4 276.8h-.8v1.3M65.4 273.1h.5M66.2 272.4h-.8v1.4M66.5 272.6a.58 .58 0 0 1 .9 .4 .58 .58 0 0 1-.7 .7l-.3-.5z"/>
<path d="M67.1 277.4l.8-.1v-.4l-.8-.1v1.3M67.5 277.4l.4 .7M67.9 273.1l.8-.1v-.4l-.8-.2v1.4M68.2 276.8h.8M68.3 273.1l.4 .7M68.6 276.8v1.3M69 272.4h.8M69.3 277.4l.8-.1v-.4l-.8-.1v1.3M69.4 272.4v1.4M69.8 277.4l.4 .7M70.1 273.1l.9-.1v-.4l-.9-.2v1.4M70.6 273.1l.4 .7"/>
<path d="M70.6 277.4h.5M71.4 276.8h-.8v1.3h.8M71.4 273.1h.5M72.2 272.4h-.8v1.4h.8M72.6 277l-.3-.2-.5 .2v.2l.8 .5-.1 .3-.7-.1M73.4 272.6l-.3-.2-.5 .2 .1 .4 .7 .4-.3 .4-.5-.3M73.8 277l-.3-.2-.5 .2v.2l.8 .4-.1 .4-.7-.1M74.3 277.5h1.1M74.6 272.6l-.3-.2-.5 .2 .1 .4 .6 .2v.5l-.4 .1-.3-.3M75.1 273.2h1.1M76.7 277l-.3-.2-.6 .2 .1 .3 .8 .4-.1 .3-.8-.1M77.1 277.4h.5"/>
<path d="M77.5 272.6l-.3-.2-.6 .2 .2 .4 .7 .4-.3 .4-.6-.3M77.9 276.8h-.8v1.3h.8M77.9 273.1h.5M78.3 277.4h.5M78.7 272.4h-.8v1.4h.8M79.1 276.8h-.8v1.3M79.1 273.1h.5M79.2 278.1l.5-1.3 .5 1.3M79.4 277.7h.7M79.9 272.4h-.8v1.4M80.1 273.8l.4-1.4 .5 1.4M80.2 273.3h.7"/>
<path d="M80.6 277.9h.1M81.4 273.6h.1M82 277.1a.47 .47 0 0 0-.5-.4 .47 .47 0 0 0-.4 .6 .53 .53 0 0 0 .2 .7 .53 .53 0 0 0 .7-.2M82.8 272.7a.53 .53 0 0 0-.7-.2 .53 .53 0 0 0-.2 .7 .47 .47 0 0 0 .4 .6 .47 .47 0 0 0 .5-.4M83.3 272.6a.57 .57 0 0 1 .9 .5 .57 .57 0 0 1-.9 .4zM83.8 278.1v-1.3l.5 1.3 .5-1.3v1.3M84.6 273.8v-1.4l.5 1.4 .5-1.4v1.4M32.5 281.4h.9M32.9 281.4v1.2M33.7 282h.5M34.5 281.4h-.8v1.2h.8M34.8 281.4v1.2h.8"/>
<path d="M35.9 281.8h.1M35.9 282.5h.1M36.5 282.1h1.1M37 281.5v1.1M39 282.2h-.9l.6-.8v1.2M40.2 282.2h-.9l.6-.8v1.2M42.3 281.1a1.32 1.32 0 0 0 0 2M42.9 281.4a.6 .6 0 0 1 .7 .6 .6 .6 0 0 1-.7 .6l-.2-.5zM43.9 281.1a1.32 1.32 0 0 1 0 2M44.9 281.7a.36 .36 0 0 1 .4-.3 .36 .36 0 0 1 .3 .3l-.8 .9h.9M46.1 281.4v.4l.8 .4a.44 .44 0 0 1-.3 .5 .44 .44 0 0 1-.5-.3l.1-.4 .7-.3-.1-.3zM48.1 281.8a.41 .41 0 0 1-.5 .4 .41 .41 0 0 1-.3-.6 .41 .41 0 0 1 .6-.2 .6 .6 0 0 1 .2 .8 .6 .6 0 0 1-.8 .3"/>
<path d="M48.7 281.4a.6 .6 0 0 1 .7 .6 .6 .6 0 0 1-.7 .6l-.2-.5zM51.2 281.4h.7l-.4 .4a.43 .43 0 0 1 .4 .4 .43 .43 0 0 1-.4 .5 .43 .43 0 0 1-.4-.3M53.2 282.2h-.9l.6-.8v1.2M53.6 281.7l.2-.3 .5 .2-.8 1h.9M55.6 281.5l-.1-.1a.6 .6 0 0 0-.7 .6 .6 .6 0 0 0 .7 .6 .41 .41 0 0 0-.1-.7 .41 .41 0 0 0-.6 .3M56.8 281.4h-.7l-.1 .5a.45 .45 0 0 1 .7 0 .45 .45 0 0 1 0 .7 .45 .45 0 0 1-.7-.2M58 281.4h-.6l-.1 .5a.46 .46 0 0 1 .7 0 .46 .46 0 0 1-.1 .7 .46 .46 0 0 1-.7-.2"/>
<circle cx="45.6" cy="268.7" r=".58"/>
<circle cx="66.1" cy="277.4" r=".61"/>
<circle cx="82.9" cy="277.3" r=".6"/>
</g>
<!-- layer: Doorset -->
<g fill="none" stroke="#000" stroke-width=".3">
<path d="M3.6 89.6l7.5 7.6M4.8 86.3l10.8 10.9M8.6 86.3l-5 5.1M9.3 86.3l10.8 10.9M13.1 86.3l-9.5 9.6M13.8 86.3l10.8 10.9M17.6 86.3l-10.8 10.9M18.2 86.3l10.9 10.9M22.1 86.3l-10.8 10.9M22.7 86.3l10.9 10.9M26.6 86.3l-10.8 10.9M27.2 86.3l10.9 10.9"/>
<path d="M31.1 86.3l-10.8 10.9M31.7 86.3l10.8 10.9M35.6 86.3l-10.8 10.9M36.2 86.3l10.8 10.9M40.1 86.3l-10.8 10.9M40.7 86.3l10.8 10.9M44.6 86.3l-10.9 10.9M45.2 86.3l10.8 10.9M49.1 86.3l-10.9 10.9M49.7 86.3l10.8 10.9M53.6 86.3l-10.9 10.9M54.2 86.3l10.8 10.9"/>
<path d="M58 86.3l-10.8 10.9M58.7 86.3l10.8 10.9M62.5 86.3l-10.8 10.9M63.2 86.3l10.8 10.9M67 86.3l-10.8 10.9M67.6 86.3l10.8 10.9M71.5 86.3l-10.8 10.9M72.1 86.3l10.8 10.9M76 86.3l-10.8 10.9M76.6 86.3l10.8 10.9M80.5 86.3l-10.8 10.9M81.1 86.3l7 7.1"/>
<path d="M85 86.3l-10.8 10.9M85.6 86.3l2.5 2.5M88.1 87.7l-9.4 9.5M88.1 92.2l-5 5M88.1 96.7l-.5 .5M3.6 108h84.5v37.9h-84.5zM3.6 139l6.8 6.9M3.6 134.5l11.3 11.4M3.6 130l15.8 15.9M7.6 129.6l16.3 16.3M12.1 129.6l16.3 16.3M14.8 129.6l-11.2 11.2"/>
<path d="M16.6 129.6l16.3 16.3M19.3 129.6l-15.7 15.7M21.1 129.6l16.2 16.3M23.7 129.6l-16.2 16.3M25.6 129.6l16.2 16.3M28.2 129.6l-16.2 16.3M30.1 129.6l16.2 16.3M32.7 129.6l-16.2 16.3M34.6 129.6l16.2 16.3M37.2 129.6l-16.2 16.3M39.1 129.6l16.2 16.3M41.7 129.6l-16.2 16.3"/>
<path d="M43.6 129.6l16.2 16.3M46.2 129.6l-16.2 16.3M48 129.6l16.3 16.3M50.7 129.6l-16.2 16.3M52.5 129.6l16.2 16.3M55.2 129.6l-16.3 16.3M57 129.6l16.2 16.3M59.6 129.6l-16.2 16.3M61.5 129.6l16.3 16.3M64.2 129.6l-16.3 16.3M66 129.6l16.3 16.3M68.7 129.6l-16.3 16.3"/>
<path d="M70.5 129.6l16.2 16.3M73.2 129.6l-16.3 16.3M75 129.6l13.1 13.1M77.6 129.6l-16.2 16.3M79.5 129.6l8.6 8.6M82.1 129.6l-16.2 16.3M84 129.6l4.1 4.2M86.6 129.6l-16.2 16.3M88.1 132.6l-13.2 13.3M88.1 137.1l-8.7 8.8M3.6 143.5l2.3 2.4M88.1 141.6l-4.2 4.3"/>
<path d="M3.6 172.9h84.5v10.8h-84.5zM3.6 199.9h84.5v5.4h-84.5zM3.6 199.9h84.5v10.9h-84.5zM3.6 192.9l7 7M3.6 188.4l11.5 11.5M3.6 183.9l16 16M7.8 183.7l16.3 16.2M12.3 183.7l21.7 21.6M14.6 183.7l-11 11M16.8 183.7l21.7 21.6M19 183.7l-15.4 15.5M21.3 183.7l21.7 21.6"/>
<path d="M23.5 183.7l-16.2 16.2M25.8 183.7l21.7 21.6M28 183.7l-16.2 16.2M30.3 183.7l21.6 21.6M32.5 183.7l-16.2 16.2M34.8 183.7l21.6 21.6M37 183.7l-16.2 16.2M39.3 183.7l21.6 21.6M41.5 183.7l-16.2 16.2M43.8 183.7l21.6 21.6M46 183.7l-16.2 16.2M48.3 183.7l21.6 21.6"/>
<path d="M50.5 183.7l-21.7 21.6M52.7 183.7l21.7 21.6M54.9 183.7l-21.6 21.6M57.2 183.7l21.7 21.6M59.5 183.7l-21.7 21.6M61.7 183.7l21.7 21.6M64 183.7l-21.7 21.6M66.2 183.7l21.6 21.6M68.5 183.7l-21.7 21.6M70.7 183.7l17.4 17.4M72.9 183.7l-21.6 21.6M75.2 183.7l12.9 12.9"/>
<path d="M77.4 183.7l-21.6 21.6M79.7 183.7l8.4 8.4M81.9 183.7l-21.6 21.6M84.2 183.7l3.9 3.9M86.4 183.7l-21.6 21.6M88.1 186.5l-18.8 18.8M88.1 191l-14.4 14.3M88.1 195.5l-9.9 9.8M88.1 200l-5.4 5.3M88.1 204.5l-.9 .8"/>
</g>
<!-- layer: DWG -->
<path d="M3.6 129.6h84.5v16.3h-84.5zM3.6 183.7h84.5v16.2h-84.5z" fill="none" stroke="#000" stroke-width=".3"/>
<g font-size="9.2">
<text x="32.1" y="254">FORTRESS</text>
<text x="32.5" y="261.6">SEFA</text>
</g>
<text font-size="6.2" x="17.3" y="77.3">SPECIFICATION</text>
<g font-size="5.7">
<text x="3.5" y="22.2">FORTRESS SECC600 SURVEY-STD LIFT</text>
<text x="4.2" y="86.4">FIXING TO</text>
<text x="4.9" y="93.1">KEYSWITCH</text>
<text x="27.2" y="91.7">INSIDE</text>
<text x="4.9" y="96.7">DEADMAN</text>
<text x="27.2" y="97">OUTSIDE</text>
<text x="4.6" y="103.7">PUSH BTN</text>
<text x="4.6" y="107.2">DEADMAN</text>
<text x="27.2" y="103">INSIDE</text>
<text x="27.2" y="107.2">OUTSIDE</text>
<text x="4.9" y="113.6">IMPULSE</text>
<text x="27.2" y="113.9">RADAR</text>
<text x="27.2" y="118.2">IND LOOP</text>
<text x="27.2" y="123.5">FOBS</text>
<text x="27.2" y="129.1">*SPECIAL</text>
<text x="3.5" y="135.1">FIRE LINK</text>
<text x="27.2" y="135.5">FUSIBLE</text>
<text x="27.2" y="139.7">PANEL</text>
<text x="27.2" y="145.3">*SPECIAL</text>
<text x="3.2" y="155.2">ANGLES</text>
<text x="3.5" y="164.7">OPPOSITE</text>
<text x="3.5" y="178.5">SAFETY EDGE</text>
<text x="4.2" y="183.8">PHOTOCELLS</text>
<text x="3.9" y="189.1">COIL CASING</text>
<text x="4.2" y="194.4">FASCIA</text>
<text x="4.2" y="200">MOTOR HOOD</text>
<text x="4.2" y="205.3">FIRE RATING</text>
<text x="4.2" y="216.3">FLASHINGS</text>
<text x="27.2" y="216.6">INSIDE</text>
<text x="27.2" y="220.8">OUTSIDE</text>
<text x="3.9" y="226.8">OTHER ITEMS:</text>
</g>
<text font-size="4.9" x="32.5" y="67">DRAWN BY</text>
<g font-size="4.4">
<text x="312.9" y="29.6">Clear opening height + 760mm</text>
<text x="4.2" y="57.5">DOOR REF</text>
<text x="273.3" y="112.9" transform="rotate(-90 273.3 112.9)">f.f.l. to centre of shaft</text>
<text x="279.9" y="120" transform="rotate(-90 279.9 120)">clear opening height</text>
<text x="252.4" y="134.1">outside</text>
<text x="327.4" y="134.1">inside</text>
<text x="146.6" y="151.5">Elevation from inside building</text>
<text x="275.6" y="152">Section through opening</text>
<text x="161.4" y="170.8">outside</text>
<text x="149.1" y="182.4">clear opening width</text>
<text x="161.4" y="210.5">inside</text>
<text x="163.5" y="218.2">Plan on Opening</text>
</g>
<text font-size="4.2" x="51.4" y="290.4">_</text>
<text font-size="3.5" x="3.7" y="290.4">17B_SECC600_NBS_V6 2016</text>
<g font-size="3">
<text x="113.7" y="27.4">150</text>
<text x="216.8" y="27.4">150</text>
<text x="396.2" y="35.2" transform="rotate(-90 396.2 35.2)">200 min</text>
<text x="400.6" y="35.2" transform="rotate(-90 400.6 35.2)">headroom</text>
<text x="273.3" y="36.8" transform="rotate(-90 273.3 36.8)">200 min headroom</text>
<text x="231.4" y="43.2" transform="rotate(-90 231.4 43.2)">200</text>
<text x="381.5" y="45.8">°</text>
<text x="375.3" y="49.4">track pitch</text>
<text x="231.4" y="55.2" transform="rotate(-90 231.4 55.2)">300 min</text>
<text x="280.8" y="54.4" transform="rotate(-90 280.8 54.4)">300 min</text>
<text x="396.2" y="56.5" transform="rotate(-90 396.2 56.5)">mm</text>
<text x="222.4" y="63.4" transform="rotate(-90 222.4 63.4)">75</text>
<text x="399.8" y="66" transform="rotate(-90 399.8 66)">f.f.l. to top of track</text>
<text x="143.6" y="69.5">NOTE: ALL FIXING FACES (SHOWN</text>
<text x="144.8" y="72.9">HATCHED) MUST BE FLUSH AND</text>
<text x="152.4" y="76.4">IN THE SAME PLANE</text>
<text x="144.2" y="92.6">SIDEROOM REQUIREMENTS</text>
<text x="145.5" y="97">(Additional to opening width.)</text>
<text x="129.5" y="105.7">Push up doors (up to 3000 x 3000)</text>
<text x="182.4" y="105.8">150mm</text>
<text x="196.1" y="105.8">150mm</text>
<text x="129.5" y="110.3">Chain hoist doors</text>
<text x="182.4" y="110.4">350mm</text>
<text x="196.1" y="110.4">150mm</text>
<text x="129.5" y="114.8">Electrically operated doors</text>
<text x="182.4" y="115">400mm</text>
<text x="196.1" y="115">150mm</text>
<text x="106.2" y="129">75 min</text>
<text x="220.5" y="128.7">75 min</text>
<text x="225.8" y="143.8">f.f.l.</text>
<text x="309.9" y="143.8">f.f.l.</text>
<text x="259" y="155.3">75</text>
<text x="106.2" y="183.2">75 min</text>
<text x="220.5" y="183.2">75 min</text>
<text x="253.7" y="199.4">25</text>
<text x="259.5" y="199.4">25</text>
<text x="265" y="199.4">25</text>
<text x="247.8" y="209.2">see sideroom</text>
<text x="254.6" y="205.4">**</text>
<text x="247.8" y="212.7">requirements</text>
<text x="128.1" y="216.8">see enlarged</text>
<text x="128.1" y="220.3">detail &quot;A&quot;</text>
<text x="250.8" y="221.6">DETAIL &quot;A&quot;</text>
</g>
<text font-size="2.8" x="53.8" y="290.4">REV2 _ 20.5.19</text>
<text font-size="2.6" x="32.7" y="264.4">SECURITY ENVIRONMENTAL FIRE ARCHITECTURAL</text>
</svg>
